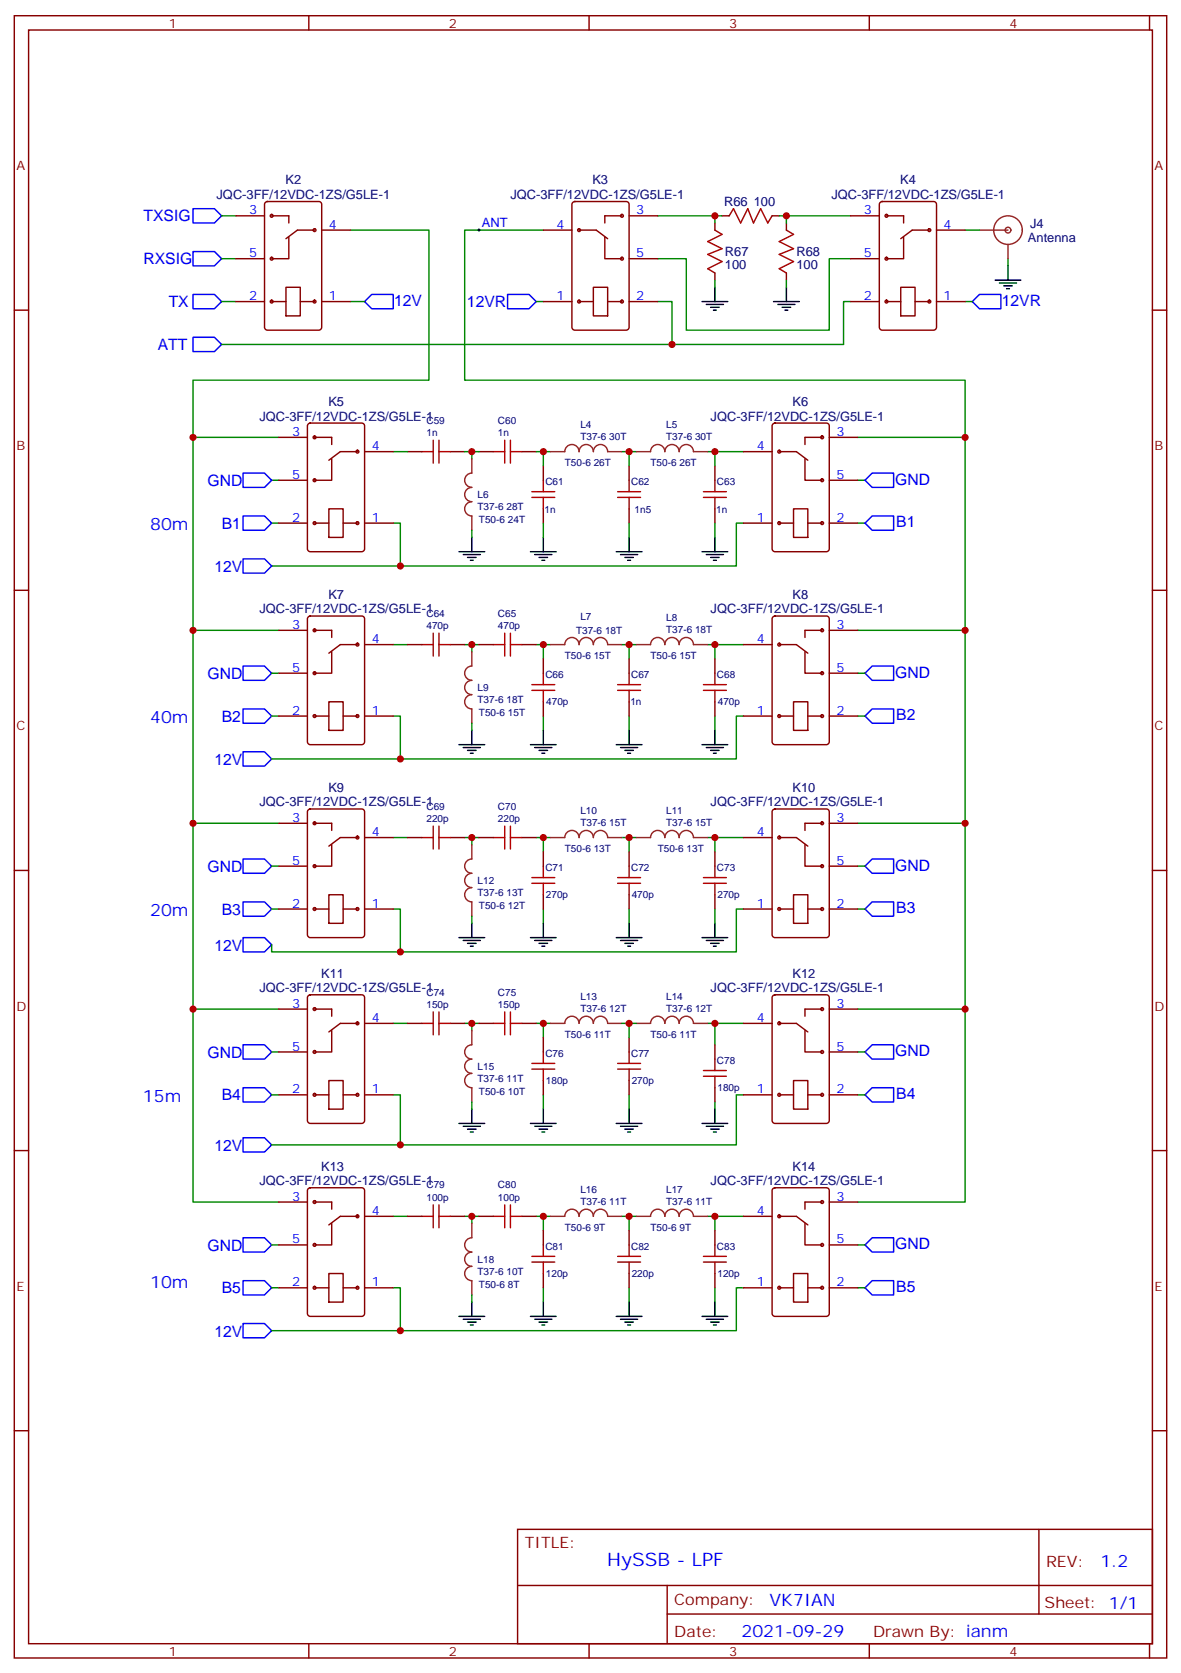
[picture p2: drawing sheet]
<svg xmlns="http://www.w3.org/2000/svg" width="291mm" height="413mm" viewBox="0 0 291 413" stroke-linecap="round" stroke-linejoin="round" font-family="sans-serif">
<g fill="none" stroke="#870000" stroke-width=".35">
<path d="M3.5 3.9h284.4v405.3h-284.4zM7.1 7.4h277.2v398.3h-277.2zM76.2 3.9v3.5M145.3 3.9v3.5M214.5 3.9v3.5M283.6 3.9v3.5M58.2 53.3h7.1M65.5 49.9l.5-.2h12.7a.71 .71 0 0 1 .7 .7v30.4a.76 .76 0 0 1-.7 .7h-12.7a.76 .76 0 0 1-.7-.7v-30.4zM67 53.3h4.3v1.7M71.3 58.6v5.3h-4.3M77.6 56.8h-4.2l-2.8 2.1M79.4 56.8h7"/>
<path d="M134.1 56.8h7M141.3 49.9l.5-.2h12.7a.71 .71 0 0 1 .7 .7v30.4a.76 .76 0 0 1-.7 .7h-12.7a.76 .76 0 0 1-.7-.7v-30.4zM142.9 56.8h4.2l2.8 2.1M149.2 58.6v5.3h4.3M153.5 53.3h-4.3v1.7M155.2 53.3h7.1M176.4 55v1.8M178.2 53.3h1.7M190.5 53.3h1.8M194 55v1.8M209.9 53.3h7.1M217.2 49.9l.5-.2h12.7a.71 .71 0 0 1 .7 .7v30.4a.76 .76 0 0 1-.7 .7h-12.7a.76 .76 0 0 1-.7-.7v-30.4z"/>
<path d="M218.7 53.3h4.3v1.7M223 58.6v5.3h-4.3M229.3 56.8h-4.2l-2.9 2.1M231.1 56.8h7M3.5 76.6h3.6M58.2 74.4h7.1M58.2 63.9h7.1M67 74.4h3.6M70.6 70.9h3.5v7.1h-3.5zM74.1 74.4h3.5M79.4 74.4h7M134.1 74.4h7"/>
<path d="M142.9 74.4h3.5M146.4 70.9h3.5v7.1h-3.5zM149.9 74.4h3.6M155.2 74.4h7.1M155.2 63.9h7.1M176.4 67.4v1.7M194 67.4v1.7M209.9 74.4h7.1M209.9 63.9h7.1M218.7 74.4h3.5M222.2 70.9h3.6v7.1h-3.6zM225.8 74.4h3.5"/>
<path d="M231.1 74.4h7M284.3 76.6h3.6M68.8 107.9h7M68.8 118.5h7M76.1 104.6l.5-.2h12.7a.71 .71 0 0 1 .7 .7v30.4a.76 .76 0 0 1-.7 .7h-12.7a.76 .76 0 0 1-.8-.7v-30.4zM77.6 107.9h4.2v1.8M81.8 113.2v5.3h-4.2M88.2 111.5h-4.2l-2.9 2.1M90 111.5h7M100.5 111.5h3.6M111.1 111.5h3.6M118.2 111.5h3.5"/>
<path d="M128.8 111.5h3.5M134.1 115v3.5M155.2 115v3.5M176.4 115v3.5M183.4 111.5h7.1M190.7 104.6l.5-.2h12.7a.71 .71 0 0 1 .7 .7v30.4a.76 .76 0 0 1-.7 .7h-12.7a.76 .76 0 0 1-.7-.7v-30.4zM192.3 111.5h4.2l2.8 2.1M198.6 113.2v5.3h4.2M202.8 107.9h-4.2v1.8M204.6 107.9h7.1M204.6 118.5h7.1M68.8 129.1h7"/>
<path d="M77.6 129.1h3.5M81.1 125.6h3.6v7h-3.6zM84.7 129.1h3.5M90 129.1h7M134.1 125.6v3.5M155.2 125.6v3.5M176.4 125.6v3.5M183.4 129.1h7.1M192.3 129.1h3.5M195.8 125.6h3.5v7h-3.5zM199.3 129.1h3.5M204.6 129.1h7.1"/>
<path d="M3.5 145.7h3.6M68.8 155.6h7M76.1 152.3l.5-.3h12.7a.71 .71 0 0 1 .7 .8v30.3a.76 .76 0 0 1-.7 .7h-12.7a.76 .76 0 0 1-.8-.7v-30.3zM77.6 155.6h4.2v1.7M88.2 159.1h-4.2l-2.9 2.1M90 159.1h7M100.5 159.1h3.6M111.1 159.1h3.6M118.2 159.1h3.5M128.8 159.1h3.5M183.4 159.1h7.1M190.7 152.3l.5-.3h12.7a.71 .71 0 0 1 .7 .8v30.3a.76 .76 0 0 1-.7 .7h-12.7a.76 .76 0 0 1-.7-.7v-30.3z"/>
<path d="M192.3 159.1h4.2l2.8 2.1M202.8 155.6h-4.2v1.7M204.6 155.6h7.1M284.3 145.7h3.6M68.8 176.7h7M68.8 166.2h7M77.6 176.7h3.5M81.1 173.2h3.6v7.1h-3.6zM81.8 160.9v5.3h-4.2M84.7 176.7h3.5M90 176.7h7M134.1 162.6v3.6"/>
<path d="M134.1 173.2v3.5M155.2 162.6v3.6M155.2 173.2v3.5M176.4 162.6v3.6M176.4 173.2v3.5M183.4 176.7h7.1M192.3 176.7h3.5M195.8 173.2h3.5v7.1h-3.5zM198.6 160.9v5.3h4.2M199.3 176.7h3.5M204.6 176.7h7.1M204.6 166.2h7.1"/>
<path d="M76.1 199.9l.5-.2h12.7a.71 .71 0 0 1 .7 .7v30.3a.76 .76 0 0 1-.7 .7h-12.7a.76 .76 0 0 1-.8-.7v-30.3zM190.7 199.9l.5-.2h12.7a.71 .71 0 0 1 .7 .7v30.3a.76 .76 0 0 1-.7 .7h-12.7a.76 .76 0 0 1-.7-.7v-30.3zM3.5 214.8h3.6M68.8 203.2h7M68.8 213.8h7M77.6 203.2h4.2v1.8M81.8 208.5v5.3h-4.2M88.2 206.7h-4.2l-2.9 2.1M90 206.7h7M100.5 206.7h3.6M111.1 206.7h3.6M118.2 206.7h3.5"/>
<path d="M128.8 206.7h3.5M134.1 210.3v3.5M155.2 210.3v3.5M176.4 210.3v3.5M183.4 206.7h7.1M192.3 206.7h4.2l2.8 2.1M198.6 208.5v5.3h4.2M202.8 203.2h-4.2v1.8M204.6 203.2h7.1M204.6 213.8h7.1M284.3 214.8h3.6M68.8 224.4h7"/>
<path d="M77.6 224.4h3.5M81.1 220.8h3.6v7.1h-3.6zM84.7 224.4h3.5M90 224.4h7M134.1 220.8v3.6M155.2 220.8v3.6M176.4 220.8v3.6M183.4 224.4h7.1M192.3 224.4h3.5M195.8 220.8h3.5v7.1h-3.5zM199.3 224.4h3.5M204.6 224.4h7.1"/>
<path d="M68.8 249.1h7M68.8 259.6h7M76.1 245.7l.5-.2h12.7a.71 .71 0 0 1 .7 .7v30.4a.76 .76 0 0 1-.7 .7h-12.7a.76 .76 0 0 1-.8-.7v-30.4zM77.6 249.1h4.2v1.7M81.8 254.4v5.2h-4.2M88.2 252.6h-4.2l-2.9 2.1M90 252.6h7M100.5 252.6h3.6M111.1 252.6h3.6M118.2 252.6h3.5M128.8 252.6h3.5M134.1 256.1v3.5"/>
<path d="M155.2 256.1v3.5M176.4 257.9v3.5M183.4 252.6h7.1M190.7 245.7l.5-.2h12.7a.71 .71 0 0 1 .7 .7v30.4a.76 .76 0 0 1-.7 .7h-12.7a.76 .76 0 0 1-.7-.7v-30.4zM192.3 252.6h4.2l2.8 2.1M198.6 254.4v5.2h4.2M202.8 249.1h-4.2v1.7M204.6 249.1h7.1M204.6 259.6h7.1M68.8 270.2h7M77.6 270.2h3.5M81.1 266.7h3.6v7.1h-3.6z"/>
<path d="M84.7 270.2h3.5M90 270.2h7M134.1 266.7v3.5M155.2 266.7v3.5M176.4 268.5v3.5M183.4 270.2h7.1M192.3 270.2h3.5M195.8 266.7h3.5v7.1h-3.5zM199.3 270.2h3.5M204.6 270.2h7.1M3.5 284h3.6M68.8 296.7h7"/>
<path d="M76.1 293.4l.5-.2h12.7a.71 .71 0 0 1 .7 .7v30.3a.76 .76 0 0 1-.7 .7h-12.7a.76 .76 0 0 1-.8-.7v-30.3zM77.6 296.7h4.2v1.7M190.7 293.4l.5-.2h12.7a.71 .71 0 0 1 .7 .7v30.3a.76 .76 0 0 1-.7 .7h-12.7a.76 .76 0 0 1-.7-.7v-30.3zM202.8 296.7h-4.2v1.7M204.6 296.7h7.1M284.3 284h3.6M68.8 317.9h7M68.8 307.3h7M77.6 317.9h3.5M81.1 314.3h3.6v7.1h-3.6zM81.8 302v5.3h-4.2M84.7 317.9h3.5"/>
<path d="M88.2 300.2h-4.2l-2.9 2.1M90 300.2h7M90 317.9h7M100.5 300.2h3.6M111.1 300.2h3.6M118.2 300.2h3.5M128.8 300.2h3.5M134.1 303.7v3.6M134.1 314.3v3.6M155.2 303.7v3.6M155.2 314.3v3.6M176.4 303.7v3.6"/>
<path d="M176.4 314.3v3.6M183.4 300.2h7.1M183.4 317.9h7.1M192.3 300.2h4.2l2.8 2.1M192.3 317.9h3.5M195.8 314.3h3.5v7.1h-3.5zM198.6 302v5.3h4.2M199.3 317.9h3.5M204.6 317.9h7.1M204.6 307.3h7.1M3.5 353.1h3.6M284.3 353.1h3.6"/>
<path d="M127.7 377.5h156.6v28.2h-156.6zM256.3 377.5v20.9M127.7 391.3h156.5M164.6 398.4h119.6M164.6 391.3v14.1M76.2 405.7v3.5M145.3 405.7v3.5M214.5 405.7v3.5M283.6 405.7v3.5"/>
<circle cx="67" cy="53.3" r=".35"/>
<circle cx="77.6" cy="56.8" r=".35"/>
<circle cx="142.9" cy="56.8" r=".35"/>
<circle cx="153.5" cy="53.3" r=".35"/>
<circle cx="218.7" cy="53.3" r=".35"/>
<circle cx="229.3" cy="56.8" r=".35"/>
<circle cx="67" cy="63.9" r=".35"/>
<circle cx="67" cy="74.4" r=".35"/>
<circle cx="77.6" cy="74.4" r=".35"/>
<circle cx="142.9" cy="74.4" r=".35"/>
<circle cx="153.5" cy="74.4" r=".35"/>
<circle cx="153.5" cy="63.9" r=".35"/>
<circle cx="218.7" cy="63.9" r=".35"/>
<circle cx="218.7" cy="74.4" r=".35"/>
<circle cx="229.3" cy="74.4" r=".35"/>
<circle cx="77.6" cy="118.5" r=".35"/>
<circle cx="77.6" cy="107.9" r=".35"/>
<circle cx="88.2" cy="111.5" r=".35"/>
<circle cx="192.3" cy="111.5" r=".35"/>
<circle cx="202.8" cy="107.9" r=".35"/>
<circle cx="202.8" cy="118.5" r=".35"/>
<circle cx="77.6" cy="129.1" r=".35"/>
<circle cx="88.2" cy="129.1" r=".35"/>
<circle cx="192.3" cy="129.1" r=".35"/>
<circle cx="202.8" cy="129.1" r=".35"/>
<circle cx="77.6" cy="155.6" r=".35"/>
<circle cx="88.2" cy="159.1" r=".35"/>
<circle cx="192.3" cy="159.1" r=".35"/>
<circle cx="202.8" cy="155.6" r=".35"/>
<circle cx="77.6" cy="166.2" r=".35"/>
<circle cx="77.6" cy="176.7" r=".35"/>
<circle cx="88.2" cy="176.7" r=".35"/>
<circle cx="192.3" cy="176.7" r=".35"/>
<circle cx="202.8" cy="176.7" r=".35"/>
<circle cx="202.8" cy="166.2" r=".35"/>
<circle cx="77.6" cy="213.8" r=".35"/>
<circle cx="77.6" cy="203.2" r=".35"/>
<circle cx="88.2" cy="206.7" r=".35"/>
<circle cx="192.3" cy="206.7" r=".35"/>
<circle cx="202.8" cy="213.8" r=".35"/>
<circle cx="202.8" cy="203.2" r=".35"/>
<circle cx="77.6" cy="224.4" r=".35"/>
<circle cx="88.2" cy="224.4" r=".35"/>
<circle cx="192.3" cy="224.4" r=".35"/>
<circle cx="202.8" cy="224.4" r=".35"/>
<circle cx="77.6" cy="249.1" r=".35"/>
<circle cx="77.6" cy="259.6" r=".35"/>
<circle cx="88.2" cy="252.6" r=".35"/>
<circle cx="192.3" cy="252.6" r=".35"/>
<circle cx="202.8" cy="259.6" r=".35"/>
<circle cx="202.8" cy="249.1" r=".35"/>
<circle cx="77.6" cy="270.2" r=".35"/>
<circle cx="88.2" cy="270.2" r=".35"/>
<circle cx="192.3" cy="270.2" r=".35"/>
<circle cx="202.8" cy="270.2" r=".35"/>
<circle cx="77.6" cy="296.7" r=".35"/>
<circle cx="202.8" cy="296.7" r=".35"/>
<circle cx="77.6" cy="317.9" r=".35"/>
<circle cx="77.6" cy="307.3" r=".35"/>
<circle cx="88.2" cy="300.2" r=".35"/>
<circle cx="88.2" cy="317.9" r=".35"/>
<circle cx="192.3" cy="317.9" r=".35"/>
<circle cx="192.3" cy="300.2" r=".35"/>
<circle cx="202.8" cy="307.3" r=".35"/>
<circle cx="202.8" cy="317.9" r=".35"/>
</g>
<g fill="none" stroke="#008700" stroke-width=".35">
<path d="M54.7 53.3h3.5M86.4 56.8h19.4v37h-58.2v202.9h21.2M134.1 56.8h-19.4v37h123.4v14.1M162.3 53.3h15.9M176.4 53.3v1.7M192.3 53.3h17.6M194 53.3v1.7M238.1 56.8h3.6M54.7 63.9h3.5M54.7 74.4h3.5M86.4 74.4h3.6M132.3 74.4h1.8"/>
<path d="M162.3 74.4h3.5v10.6M162.3 63.9h7v17.6h35.3v-17.6h5.3M176.4 69.1v1.8M194 69.1v1.8M209.9 74.4h-1.8v10.6h-153.4M238.1 74.4h1.8M248.7 63.9v1.7M47.6 107.9h21.2M67 118.5h1.8M97 111.5h3.5M114.7 111.5h1.7v1.7M116.4 111.5h1.8"/>
<path d="M132.3 111.5h1.8M135.8 111.5h-1.7v3.5M153.5 111.5h1.7M157 111.5h-1.8v3.5M174.6 111.5h1.8v3.5M176.4 111.5h7M211.7 118.5h1.7M211.7 107.9h26.4M238.1 107.9v47.7h-26.4M67 129.1h1.8M97 129.1h1.8v10.6h-31.8M116.4 130.9v1.7"/>
<path d="M134.1 129.1v3.5M155.2 129.1v3.5M176.4 129.1v3.5M183.4 129.1h-1.7v10.6h-82.9M211.7 129.1h1.7M47.6 155.6h21.2M97 159.1h3.5M114.7 159.1h1.7v1.8M116.4 159.1h1.8M132.3 159.1h1.8M135.8 159.1h-1.7v3.5M153.5 159.1h1.7"/>
<path d="M157 159.1h-1.8v3.5M174.6 159.1h1.8v3.5M176.4 159.1h7M238.1 155.6v141.1h-26.4M67 166.2h1.8M67 176.7h1.8M97 176.7h1.8v10.6h-31.8M116.4 178.5v1.8M134.1 176.7v3.6M155.2 176.7v3.6M176.4 176.7v3.6M183.4 176.7h-1.7v10.6h-82.9"/>
<path d="M211.7 166.2h1.7M211.7 176.7h1.7M47.6 203.2h21.2M67 213.8h1.8M97 206.7h3.5M114.7 206.7h1.7v1.8M116.4 206.7h1.8M132.3 206.7h1.8M135.8 206.7h-1.7v3.6M153.5 206.7h1.7M157 206.7h-1.8v3.6M174.6 206.7h1.8v3.6"/>
<path d="M176.4 206.7h7M211.7 203.2h26.4M211.7 213.8h1.7M67 224.4h1.8M97 224.4h1.8v10.5h-31.8v-1.7M116.4 226.1v1.8M134.1 224.4v3.5M155.2 224.4v3.5M176.4 224.4v3.5M183.4 224.4h-1.7v10.5h-82.9M211.7 224.4h1.7M47.6 249.1h21.2"/>
<path d="M67 259.6h1.8M97 252.6h3.5M114.7 252.6h1.7v1.8M116.4 252.6h1.8M132.3 252.6h1.8M135.8 252.6h-1.7v3.5M153.5 252.6h3.5M155.2 252.6v3.5M174.6 252.6h1.8v5.3M176.4 252.6h7M211.7 249.1h26.4M211.7 259.6h1.7"/>
<path d="M67 270.2h1.8M97 270.2h1.8v12.4h-31.8M116.4 272v1.8M134.1 270.2v3.6M155.2 270.2v3.6M176.4 272v1.8M183.4 270.2h-1.7v12.4h-82.9M211.7 270.2h1.7M67 307.3h1.8M67 317.9h1.8M97 317.9h1.8v10.5h-31.8M97 300.2h3.5"/>
<path d="M114.7 300.2h1.7v1.8M116.4 300.2h1.8M116.4 319.6v1.8M132.3 300.2h1.8M134.1 317.9v3.5M135.8 300.2h-1.7v3.5M153.5 300.2h1.7M155.2 317.9v3.5M157 300.2h-1.8v3.5M174.6 300.2h1.8v3.5M176.4 317.9v3.5M176.4 300.2h7"/>
<path d="M183.4 317.9h-1.7v10.5h-82.9M211.7 307.3h1.7M211.7 317.9h1.7"/>
</g>
<g fill="none" stroke="#00f" stroke-width=".35">
<path d="M47.6 51.5h5.3l1.8 1.8-1.8 1.7h-5.3zM47.6 62.1h5.3l1.8 1.8-1.8 1.7h-5.3zM47.6 72.7h5.3l1.8 1.7-1.8 1.8h-5.3zM90 74.4l1.7-1.7h5.3v3.5h-5.3zM125.2 72.7h5.3l1.8 1.7-1.8 1.8h-5.3zM239.9 74.4l1.8-1.7h5.2v3.5h-5.2zM47.6 83.3h5.3l1.8 1.7-1.8 1.8h-5.3zM60 116.8h5.3l1.7 1.7-1.7 1.8h-5.3zM213.4 118.5l1.8-1.7h5.3v3.5h-5.3zM60 127.4h5.3l1.7 1.7-1.7 1.8h-5.3zM60 137.9h5.3l1.7 1.8-1.7 1.8h-5.3zM213.4 129.1l1.8-1.7h5.3v3.5h-5.3z"/>
<path d="M60 175h5.3l1.7 1.7-1.7 1.8h-5.3zM60 164.4h5.3l1.7 1.8-1.7 1.7h-5.3zM213.4 166.2l1.8-1.8h5.3v3.5h-5.3zM213.4 176.7l1.8-1.7h5.3v3.5h-5.3zM60 185.6h5.3l1.7 1.7-1.7 1.8h-5.3zM60 212h5.3l1.7 1.8-1.7 1.7h-5.3zM213.4 213.8l1.8-1.8h5.3v3.5h-5.3zM60 231.4h5.3l1.7 1.8-1.7 1.7h-5.3zM60 222.6h5.3l1.7 1.8-1.7 1.7h-5.3zM213.4 224.4l1.8-1.8h5.3v3.5h-5.3zM60 257.9h5.3l1.7 1.7-1.7 1.8h-5.3zM213.4 259.6l1.8-1.7h5.3v3.5h-5.3z"/>
<path d="M60 268.5h5.3l1.7 1.7-1.7 1.8h-5.3zM213.4 270.2l1.8-1.7h5.3v3.5h-5.3zM60 280.8h5.3l1.7 1.8-1.7 1.7h-5.3zM60 316.1h5.3l1.7 1.8-1.7 1.7h-5.3zM60 305.5h5.3l1.7 1.8-1.7 1.7h-5.3zM213.4 307.3l1.8-1.8h5.3v3.5h-5.3zM213.4 317.9l1.8-1.8h5.3v3.5h-5.3zM60 326.7h5.3l1.7 1.7-1.7 1.8h-5.3z"/>
</g>
<g fill="none" stroke="#a10000" stroke-width=".35">
<path d="M176.4 56.8l1.8 1.1-3.6 1.7 3.6 1.8-3.6 1.4 3.6 1.8-3.6 1.7 1.8 1.1M179.9 53.3l1.1-1.8 1.7 3.5 1.8-3.5 1.4 3.5 1.8-3.5 1.7 3.5 1.1-1.7M194 56.8l1.8 1.1-3.5 1.7 3.5 1.8-3.5 1.4 3.5 1.8-3.5 1.7 1.7 1.1M104.1 111.5h2.8M106.9 108.7v5.6M108.3 111.5h2.8M108.3 108.7v5.6M121.7 111.5h2.8M124.5 108.7v5.6M125.9 108.7v5.6M125.9 111.5h2.9M134.1 118.5v2.9"/>
<path d="M155.2 118.5v2.9M176.4 118.5v2.9M131.2 122.8h5.7M131.2 121.4h5.7M134.1 122.8v2.8M152.4 122.8h5.6M152.4 121.4h5.6M155.2 122.8v2.8M173.6 122.8h5.6M173.6 121.4h5.6M176.4 122.8v2.8M104.1 159.1h2.8"/>
<path d="M106.9 156.3v5.6M108.3 156.3v5.6M108.3 159.1h2.8M121.7 159.1h2.8M124.5 156.3v5.6M125.9 156.3v5.6M125.9 159.1h2.9M131.2 170.4h5.7M131.2 169h5.7M134.1 166.2v2.8M134.1 170.4v2.8M152.4 170.4h5.6"/>
<path d="M152.4 169h5.6M155.2 166.2v2.8M155.2 170.4v2.8M173.6 170.4h5.6M173.6 169h5.6M176.4 166.2v2.8M176.4 170.4v2.8M104.1 206.7h2.8M106.9 203.9v5.6M108.3 203.9v5.6M108.3 206.7h2.8M121.7 206.7h2.8"/>
<path d="M124.5 203.9v5.6M125.9 203.9v5.6M125.9 206.7h2.9M131.2 218h5.7M131.2 216.6h5.7M134.1 213.8v2.8M134.1 218v2.8M152.4 218h5.6M152.4 216.6h5.6M155.2 213.8v2.8M155.2 218v2.8M173.6 218h5.6"/>
<path d="M173.6 216.6h5.6M176.4 213.8v2.8M176.4 218v2.8M104.1 252.6h2.8M106.9 249.8v5.6M108.3 249.8v5.6M108.3 252.6h2.8M121.7 252.6h2.8M124.5 249.8v5.6M125.9 249.8v5.6M125.9 252.6h2.9M134.1 259.6v2.9"/>
<path d="M155.2 259.6v2.9M131.2 263.9h5.7M131.2 262.5h5.7M134.1 263.9v2.8M152.4 263.9h5.6M152.4 262.5h5.6M155.2 263.9v2.8M173.6 265.6h5.6M173.6 264.2h5.6M176.4 261.4v2.8M176.4 265.6v2.9M106.9 297.4v5.6"/>
<path d="M108.3 297.4v5.6M124.5 297.4v5.6M125.9 297.4v5.6M104.1 300.2h2.8M108.3 300.2h2.8M121.7 300.2h2.8M125.9 300.2h2.9M131.2 311.5h5.7M131.2 310.1h5.7M134.1 307.3v2.8M134.1 311.5v2.8M152.4 311.5h5.6"/>
<path d="M152.4 310.1h5.6M155.2 307.3v2.8M155.2 311.5v2.8M173.6 311.5h5.6M173.6 310.1h5.6M176.4 307.3v2.8M176.4 311.5v2.8"/>
</g>
<g fill="none" stroke="#000" stroke-width=".35">
<path d="M173.2 74.4h6.4M174.3 75.1h4.2M175.3 75.8h2.1M176 76.6h.7M176.4 70.9v3.5M190.9 74.4h6.3M191.9 75.1h4.2M193 75.8h2.1M193.7 76.6h.7M194 70.9v3.5M245.5 69.1h6.4M246.6 69.8h4.2"/>
<path d="M247.6 70.6h2.2M248.4 71.3h.7M248.7 65.6v3.5M113.2 136.2h6.4M114.3 136.9h4.2M115.4 137.6h2.1M116.1 138.3h.7M116.4 132.6v3.6M130.9 136.2h6.3M131.9 136.9h4.3M133 137.6h2.1M133.7 138.3h.7"/>
<path d="M134.1 132.6v3.6M152 136.2h6.4M153.1 136.9h4.2M154.2 137.6h2.1M154.9 138.3h.7M155.2 132.6v3.6M173.2 136.2h6.4M174.3 136.9h4.2M175.3 137.6h2.1M176 138.3h.7M176.4 132.6v3.6M113.2 183.8h6.4"/>
<path d="M114.3 184.5h4.2M115.4 185.2h2.1M116.1 185.9h.7M116.4 180.3v3.5M130.9 183.8h6.3M131.9 184.5h4.3M133 185.2h2.1M133.7 185.9h.7M134.1 180.3v3.5M152 183.8h6.4M153.1 184.5h4.2M154.2 185.2h2.1"/>
<path d="M154.9 185.9h.7M155.2 180.3v3.5M173.2 183.8h6.4M174.3 184.5h4.2M175.3 185.2h2.1M176 185.9h.7M176.4 180.3v3.5M113.2 231.4h6.4M114.3 232.1h4.2M115.4 232.8h2.1M116.1 233.5h.7M116.4 227.9v3.5"/>
<path d="M130.9 231.4h6.3M131.9 232.1h4.3M133 232.8h2.1M133.7 233.5h.7M134.1 227.9v3.5M152 231.4h6.4M153.1 232.1h4.2M154.2 232.8h2.1M154.9 233.5h.7M155.2 227.9v3.5M173.2 231.4h6.4M174.3 232.1h4.2"/>
<path d="M175.3 232.8h2.1M176 233.5h.7M176.4 227.9v3.5M113.2 277.3h6.4M114.3 278h4.2M115.4 278.7h2.1M116.1 279.4h.7M116.4 273.8v3.5M130.9 277.3h6.3M131.9 278h4.3M133 278.7h2.1M133.7 279.4h.7"/>
<path d="M134.1 273.8v3.5M152 277.3h6.4M153.1 278h4.2M154.2 278.7h2.1M154.9 279.4h.7M155.2 273.8v3.5M173.2 277.3h6.4M174.3 278h4.2M175.3 278.7h2.1M176 279.4h.7M176.4 273.8v3.5M113.2 324.9h6.4"/>
<path d="M114.3 325.6h4.2M115.4 326.3h2.1M116.1 327h.7M116.4 321.4v3.5M130.9 324.9h6.3M131.9 325.6h4.3M133 326.3h2.1M133.7 327h.7M134.1 321.4v3.5M152 324.9h6.4M153.1 325.6h4.2M154.2 326.3h2.1"/>
<path d="M154.9 327h.7M155.2 321.4v3.5M173.2 324.9h6.4M174.3 325.6h4.2M175.3 326.3h2.1M176 327h.7M176.4 321.4v3.5"/>
</g>
<g fill="none" stroke="#8c2424" stroke-width=".35">
<path d="M241.7 56.8h7M248.7 60.3v3.6M116.4 113.2v3.6a1.76 1.76 0 0 0-1.7 1.7 1.76 1.76 0 0 0 1.7 1.8 1.76 1.76 0 0 0-1.7 1.8 1.76 1.76 0 0 0 1.7 1.7 1.76 1.76 0 0 0-1.7 1.8 1.76 1.76 0 0 0 1.7 1.8v3.5M135.8 111.5h3.5a1.76 1.76 0 0 1 1.8-1.8 1.76 1.76 0 0 1 1.8 1.8 1.76 1.76 0 0 1 1.7-1.8 1.76 1.76 0 0 1 1.8 1.8 1.76 1.76 0 0 1 1.8-1.8 1.76 1.76 0 0 1 1.7 1.8h3.6M157 111.5h3.5a1.76 1.76 0 0 1 1.8-1.8 1.76 1.76 0 0 1 1.7 1.8 1.76 1.76 0 0 1 1.8-1.8 1.76 1.76 0 0 1 1.8 1.8 1.76 1.76 0 0 1 1.7-1.8 1.76 1.76 0 0 1 1.8 1.8h3.5M135.8 159.1h3.5a1.76 1.76 0 0 1 1.8-1.8 1.76 1.76 0 0 1 1.8 1.8 1.76 1.76 0 0 1 1.7-1.8 1.76 1.76 0 0 1 1.8 1.8 1.76 1.76 0 0 1 1.8-1.8 1.76 1.76 0 0 1 1.7 1.8h3.6M157 159.1h3.5a1.76 1.76 0 0 1 1.8-1.8 1.76 1.76 0 0 1 1.7 1.8 1.76 1.76 0 0 1 1.8-1.8 1.76 1.76 0 0 1 1.8 1.8 1.76 1.76 0 0 1 1.7-1.8 1.76 1.76 0 0 1 1.8 1.8h3.5M116.4 160.9v3.5a1.76 1.76 0 0 0-1.7 1.8 1.76 1.76 0 0 0 1.7 1.7 1.76 1.76 0 0 0-1.7 1.8 1.76 1.76 0 0 0 1.7 1.7 1.76 1.76 0 0 0-1.7 1.8 1.76 1.76 0 0 0 1.7 1.8v3.5M116.4 208.5v3.5a1.76 1.76 0 0 0-1.7 1.8 1.76 1.76 0 0 0 1.7 1.7 1.76 1.76 0 0 0-1.7 1.8 1.76 1.76 0 0 0 1.7 1.8 1.76 1.76 0 0 0-1.7 1.7 1.76 1.76 0 0 0 1.7 1.8v3.5M135.8 206.7h3.5a1.76 1.76 0 0 1 1.8-1.7 1.76 1.76 0 0 1 1.8 1.7 1.76 1.76 0 0 1 1.7-1.7 1.76 1.76 0 0 1 1.8 1.7 1.76 1.76 0 0 1 1.8-1.7 1.76 1.76 0 0 1 1.7 1.7h3.6M157 206.7h3.5a1.76 1.76 0 0 1 1.8-1.7 1.76 1.76 0 0 1 1.7 1.7 1.76 1.76 0 0 1 1.8-1.7 1.76 1.76 0 0 1 1.8 1.7 1.76 1.76 0 0 1 1.7-1.7 1.76 1.76 0 0 1 1.8 1.7h3.5M116.4 254.4v3.5a1.76 1.76 0 0 0-1.7 1.7 1.76 1.76 0 0 0 1.7 1.8 1.76 1.76 0 0 0-1.7 1.8 1.76 1.76 0 0 0 1.7 1.7 1.76 1.76 0 0 0-1.7 1.8 1.76 1.76 0 0 0 1.7 1.8v3.5"/>
<path d="M135.8 252.6h3.5a1.76 1.76 0 0 1 1.8-1.8 1.76 1.76 0 0 1 1.8 1.8 1.76 1.76 0 0 1 1.7-1.8 1.76 1.76 0 0 1 1.8 1.8 1.76 1.76 0 0 1 1.8-1.8 1.76 1.76 0 0 1 1.7 1.8h3.6M157 252.6h3.5a1.76 1.76 0 0 1 1.8-1.8 1.76 1.76 0 0 1 1.7 1.8 1.76 1.76 0 0 1 1.8-1.8 1.76 1.76 0 0 1 1.8 1.8 1.76 1.76 0 0 1 1.7-1.8 1.76 1.76 0 0 1 1.8 1.8h3.5M116.4 302v3.5a1.76 1.76 0 0 0-1.7 1.8 1.76 1.76 0 0 0 1.7 1.7 1.76 1.76 0 0 0-1.7 1.8 1.76 1.76 0 0 0 1.7 1.8 1.76 1.76 0 0 0-1.7 1.7 1.76 1.76 0 0 0 1.7 1.8v3.5M135.8 300.2h3.5a1.76 1.76 0 0 1 1.8-1.7 1.76 1.76 0 0 1 1.8 1.7 1.76 1.76 0 0 1 1.7-1.7 1.76 1.76 0 0 1 1.8 1.7 1.76 1.76 0 0 1 1.8-1.7 1.76 1.76 0 0 1 1.7 1.7h3.6M157 300.2h3.5a1.76 1.76 0 0 1 1.8-1.7 1.76 1.76 0 0 1 1.7 1.7 1.76 1.76 0 0 1 1.8-1.7 1.76 1.76 0 0 1 1.8 1.7 1.76 1.76 0 0 1 1.7-1.7 1.76 1.76 0 0 1 1.8 1.7h3.5"/>
<circle cx="248.7" cy="56.8" r="3.5"/>
<circle cx="248.7" cy="56.8" r=".71"/>
</g>
<path d="M117.8 56.8h.7M118.2 56.4v.7" fill="none" stroke="#000" stroke-width=".25"/>
<g fill="#c00">
<circle cx="47.6" cy="155.6" r=".88"/>
<circle cx="47.6" cy="203.2" r=".88"/>
<circle cx="47.6" cy="249.1" r=".88"/>
<circle cx="238.1" cy="249.1" r=".88"/>
<circle cx="238.1" cy="203.2" r=".88"/>
<circle cx="238.1" cy="155.6" r=".88"/>
<circle cx="176.4" cy="111.5" r=".88"/>
<circle cx="155.2" cy="111.5" r=".88"/>
<circle cx="116.4" cy="111.5" r=".88"/>
<circle cx="134.1" cy="111.5" r=".88"/>
<circle cx="134.1" cy="159.1" r=".88"/>
<circle cx="116.4" cy="159.1" r=".88"/>
<circle cx="155.2" cy="159.1" r=".88"/>
<circle cx="176.4" cy="159.1" r=".88"/>
<circle cx="134.1" cy="206.7" r=".88"/>
<circle cx="116.4" cy="206.7" r=".88"/>
<circle cx="155.2" cy="206.7" r=".88"/>
<circle cx="176.4" cy="206.7" r=".88"/>
<circle cx="134.1" cy="252.6" r=".88"/>
<circle cx="116.4" cy="252.6" r=".88"/>
<circle cx="176.4" cy="252.6" r=".88"/>
<circle cx="134.1" cy="300.2" r=".88"/>
<circle cx="116.4" cy="300.2" r=".88"/>
<circle cx="155.2" cy="300.2" r=".88"/>
<circle cx="176.4" cy="300.2" r=".88"/>
<circle cx="98.8" cy="139.7" r=".88"/>
<circle cx="98.8" cy="187.3" r=".88"/>
<circle cx="98.8" cy="234.9" r=".88"/>
<circle cx="98.8" cy="328.4" r=".88"/>
<circle cx="98.8" cy="282.6" r=".88"/>
<circle cx="238.1" cy="107.9" r=".88"/>
<circle cx="155.2" cy="252.6" r=".88"/>
<circle cx="47.6" cy="107.9" r=".88"/>
<circle cx="165.8" cy="85" r=".88"/>
<circle cx="176.4" cy="53.3" r=".88"/>
<circle cx="194" cy="53.3" r=".88"/>
</g>
<text font-size="4.6" fill="#00f" x="149.8" y="386.5">HySSB - LPF</text>
<g font-size="4.2" fill="#00f">
<text x="37" y="130.9">80m</text>
<text x="37" y="178.5">40m</text>
<text x="37" y="226.1">20m</text>
<text x="35.3" y="272">15m</text>
<text x="37" y="317.9">10m</text>
<text x="271.5" y="386.7">1.2</text>
<text x="189.9" y="396.3">VK7IAN</text>
<text x="183" y="404.1">2021-09-29</text>
</g>
<g font-size="3.9" fill="#00f">
<text x="35.4" y="54.5">TXSIG</text>
<text x="35.4" y="65.1">RXSIG</text>
<text x="41.6" y="75.7">TX</text>
<text x="97.2" y="75.5">12V</text>
<text x="115.2" y="75.7">12VR</text>
<text x="247.2" y="75.5">12VR</text>
<text x="38.9" y="86.3">ATT</text>
<text x="51.2" y="119.9">GND</text>
<text x="220.9" y="119.6">GND</text>
<text x="54.7" y="130.5">B1</text>
<text x="221.1" y="130.2">B1</text>
<text x="52.9" y="141.1">12V</text>
<text x="51.2" y="167.5">GND</text>
<text x="220.9" y="167.2">GND</text>
<text x="54.7" y="178.1">B2</text>
<text x="221.1" y="177.8">B2</text>
<text x="52.9" y="188.8">12V</text>
<text x="51.2" y="215.2">GND</text>
<text x="220.9" y="214.9">GND</text>
<text x="54.7" y="225.7">B3</text>
<text x="221.1" y="225.4">B3</text>
<text x="52.9" y="234.6">12V</text>
<text x="51.2" y="261">GND</text>
<text x="220.9" y="260.7">GND</text>
<text x="54.7" y="271.6">B4</text>
<text x="221.1" y="271.3">B4</text>
<text x="52.9" y="284">12V</text>
<text x="51.2" y="308.7">GND</text>
<text x="220.9" y="308.4">GND</text>
<text x="54.7" y="319.2">B5</text>
<text x="221.1" y="318.9">B5</text>
<text x="52.9" y="329.9">12V</text>
</g>
<g font-size="3.9" fill="#800">
<text x="129.5" y="382.1">TITLE:</text>
<text x="258.1" y="386.7">REV:</text>
<text x="166.4" y="396.3">Company:</text>
<text x="257.7" y="396.9">Sheet: 1/1</text>
<text x="166.4" y="403.9">Date:</text>
<text x="215.4" y="404">Drawn By: ianm</text>
</g>
<g font-size="3.2" fill="#800">
<text x="41.6" y="6.9">1</text>
<text x="110.8" y="6.9">2</text>
<text x="179.9" y="6.9">3</text>
<text x="249.1" y="6.9">4</text>
<text x="4.1" y="42">A</text>
<text x="284.9" y="42">A</text>
<text x="4.1" y="111.1">B</text>
<text x="284.9" y="111.1">B</text>
<text x="4.1" y="180.3">C</text>
<text x="284.9" y="180.3">C</text>
<text x="4.1" y="249.4">D</text>
<text x="284.9" y="249.4">D</text>
<text x="4.1" y="318.6">E</text>
<text x="284.9" y="318.6">E</text>
<text x="41.6" y="408.7">1</text>
<text x="110.8" y="408.7">2</text>
<text x="179.9" y="408.7">3</text>
<text x="249.1" y="408.7">4</text>
</g>
<g font-size="3.2" fill="#000080">
<text x="70.4" y="45.5">K2</text>
<text x="146.2" y="45.5">K3</text>
<text x="222.1" y="45.5">K4</text>
<text x="53.4" y="49.1">JQC-3FF/12VDC-1ZS/G5LE-1</text>
<text x="125.9" y="49.1">JQC-3FF/12VDC-1ZS/G5LE-1</text>
<text x="178.7" y="50.9">R66</text>
<text x="186" y="50.9">100</text>
<text x="205.1" y="49.1">JQC-3FF/12VDC-1ZS/G5LE-1</text>
<text x="253.6" y="59.7">Antenna</text>
<text x="254.2" y="56.2">J4</text>
<text x="178.9" y="63.2">R67</text>
<text x="196.5" y="63.2">R68</text>
<text x="178.9" y="66.4">100</text>
<text x="196.5" y="66.4">100</text>
<text x="81" y="100.2">K5</text>
<text x="195.5" y="100.2">K6</text>
<text x="64" y="103.8">JQC-3FF/12VDC-1ZS/G5LE-1</text>
<text x="175.3" y="103.8">JQC-3FF/12VDC-1ZS/G5LE-1</text>
<text x="81" y="147.8">K7</text>
<text x="195.5" y="147.8">K8</text>
<text x="64" y="151.4">JQC-3FF/12VDC-1ZS/G5LE-1</text>
<text x="175.3" y="151.4">JQC-3FF/12VDC-1ZS/G5LE-1</text>
<text x="81" y="195.4">K9</text>
<text x="195.5" y="195.4">K10</text>
<text x="64" y="199">JQC-3FF/12VDC-1ZS/G5LE-1</text>
<text x="175.3" y="199">JQC-3FF/12VDC-1ZS/G5LE-1</text>
<text x="64" y="244.9">JQC-3FF/12VDC-1ZS/G5LE-1</text>
<text x="79.3" y="241.3">K11</text>
<text x="175.3" y="244.9">JQC-3FF/12VDC-1ZS/G5LE-1</text>
<text x="195.5" y="241.3">K12</text>
<text x="64" y="292.5">JQC-3FF/12VDC-1ZS/G5LE-1</text>
<text x="79.3" y="288.9">K13</text>
<text x="175.3" y="292.5">JQC-3FF/12VDC-1ZS/G5LE-1</text>
<text x="195.5" y="288.9">K14</text>
</g>
<g font-size="3.2" fill="#00f">
<text x="61.5" y="52.9">3</text>
<text x="157" y="52.9">3</text>
<text x="213.2" y="52.9">3</text>
<text x="81.1" y="56.4">4</text>
<text x="118.9" y="55.9">ANT</text>
<text x="137.3" y="56.4">4</text>
<text x="232.8" y="56.4">4</text>
<text x="61.5" y="63.5">5</text>
<text x="157" y="63.5">5</text>
<text x="213.2" y="63.5">5</text>
<text x="61.5" y="74.1">2</text>
<text x="81.1" y="74.1">1</text>
<text x="137.3" y="74.1">1</text>
<text x="157" y="74.1">2</text>
<text x="213.2" y="74.1">2</text>
<text x="232.8" y="74.1">1</text>
<text x="72.1" y="107.6">3</text>
<text x="206.4" y="107.6">3</text>
<text x="91.7" y="111.1">4</text>
<text x="186.7" y="111.1">4</text>
<text x="72.1" y="118.2">5</text>
<text x="206.4" y="118.2">5</text>
<text x="72.1" y="128.8">2</text>
<text x="91.7" y="128.8">1</text>
<text x="186.7" y="128.8">1</text>
<text x="206.4" y="128.8">2</text>
<text x="72.1" y="155.2">3</text>
<text x="206.4" y="155.2">3</text>
<text x="91.7" y="158.7">4</text>
<text x="186.7" y="158.7">4</text>
<text x="72.1" y="165.8">5</text>
<text x="206.4" y="165.8">5</text>
<text x="72.1" y="176.4">2</text>
<text x="91.7" y="176.4">1</text>
<text x="186.7" y="176.4">1</text>
<text x="206.4" y="176.4">2</text>
<text x="72.1" y="202.8">3</text>
<text x="206.4" y="202.8">3</text>
<text x="91.7" y="206.4">4</text>
<text x="186.7" y="206.4">4</text>
<text x="72.1" y="213.4">5</text>
<text x="206.4" y="213.4">5</text>
<text x="72.1" y="224">2</text>
<text x="91.7" y="224">1</text>
<text x="186.7" y="224">1</text>
<text x="206.4" y="224">2</text>
<text x="72.1" y="248.7">3</text>
<text x="206.4" y="248.7">3</text>
<text x="91.7" y="252.2">4</text>
<text x="186.7" y="252.2">4</text>
<text x="72.1" y="259.3">5</text>
<text x="206.4" y="259.3">5</text>
<text x="72.1" y="269.9">2</text>
<text x="91.7" y="269.9">1</text>
<text x="186.7" y="269.9">1</text>
<text x="206.4" y="269.9">2</text>
<text x="72.1" y="296.3">3</text>
<text x="91.7" y="299.9">4</text>
<text x="186.7" y="299.9">4</text>
<text x="206.4" y="296.3">3</text>
<text x="72.1" y="306.9">5</text>
<text x="206.4" y="306.9">5</text>
<text x="72.1" y="317.5">2</text>
<text x="91.7" y="317.5">1</text>
<text x="186.7" y="317.5">1</text>
<text x="206.4" y="317.5">2</text>
</g>
<g font-size="2.5" fill="#000080">
<text x="105.2" y="107.6">1n</text>
<text x="105.2" y="104.6">C59</text>
<text x="122.9" y="107.6">1n</text>
<text x="122.9" y="104.6">C60</text>
<text x="143.2" y="105.7">L4</text>
<text x="164.4" y="105.7">L5</text>
<text x="143.2" y="108.7">T37-6 30T</text>
<text x="164.4" y="108.7">T37-6 30T</text>
<text x="134.6" y="119.7">C61</text>
<text x="139.3" y="115">T50-6 26T</text>
<text x="155.7" y="119.7">C62</text>
<text x="160.5" y="115">T50-6 26T</text>
<text x="176.9" y="119.7">C63</text>
<text x="117.8" y="125.9">T37-6 28T</text>
<text x="117.8" y="122.9">L6</text>
<text x="118.2" y="129.1">T50-6 24T</text>
<text x="134.4" y="126.5">1n</text>
<text x="156.6" y="126.5">1n5</text>
<text x="176.7" y="126.5">1n</text>
<text x="105.2" y="155.2">470p</text>
<text x="105.2" y="152.2">C64</text>
<text x="122.9" y="155.2">470p</text>
<text x="122.9" y="152.2">C65</text>
<text x="143.2" y="153">L7</text>
<text x="164.4" y="153.3">L8</text>
<text x="142.1" y="156.5">T37-6 18T</text>
<text x="164.4" y="156.3">T37-6 18T</text>
<text x="134.6" y="167.3">C66</text>
<text x="139.3" y="162.6">T50-6 15T</text>
<text x="155.7" y="167.3">C67</text>
<text x="160.5" y="162.6">T50-6 15T</text>
<text x="176.9" y="167.3">C68</text>
<text x="117.8" y="173.6">T37-6 18T</text>
<text x="117.8" y="170.6">L9</text>
<text x="118.2" y="176.7">T50-6 15T</text>
<text x="134.8" y="174.1">470p</text>
<text x="155.5" y="174.1">1n</text>
<text x="177.1" y="174.1">470p</text>
<text x="105.2" y="202.8">220p</text>
<text x="105.2" y="199.9">C69</text>
<text x="122.9" y="202.8">220p</text>
<text x="122.9" y="199.9">C70</text>
<text x="143.2" y="203.9">T37-6 15T</text>
<text x="143.2" y="200.9">L10</text>
<text x="164.4" y="203.9">T37-6 15T</text>
<text x="164.4" y="200.9">L11</text>
<text x="134.6" y="214.9">C71</text>
<text x="139.3" y="210.3">T50-6 13T</text>
<text x="155.7" y="214.9">C72</text>
<text x="162.3" y="210.3">T50-6 13T</text>
<text x="176.9" y="214.9">C73</text>
<text x="117.8" y="221.2">T37-6 13T</text>
<text x="117.8" y="218.2">L12</text>
<text x="134.7" y="221.7">270p</text>
<text x="155.9" y="221.7">470p</text>
<text x="177" y="221.7">270p</text>
<text x="118.2" y="224.4">T50-6 12T</text>
<text x="105.2" y="245.7">C74</text>
<text x="122.9" y="245.7">C75</text>
<text x="105.2" y="248.7">150p</text>
<text x="122.9" y="248.7">150p</text>
<text x="143.2" y="249.8">T37-6 12T</text>
<text x="143.2" y="246.8">L13</text>
<text x="164.4" y="249.8">T37-6 12T</text>
<text x="164.4" y="246.8">L14</text>
<text x="139.3" y="256.1">T50-6 11T</text>
<text x="160.5" y="256.1">T50-6 11T</text>
<text x="134.6" y="260.8">C76</text>
<text x="155.7" y="260.8">C77</text>
<text x="176.9" y="262.6">C78</text>
<text x="117.8" y="267.1">T37-6 11T</text>
<text x="117.8" y="264.1">L15</text>
<text x="134.7" y="267.6">180p</text>
<text x="155.9" y="267.6">270p</text>
<text x="177" y="269.3">180p</text>
<text x="118.2" y="270.2">T50-6 10T</text>
<text x="105.2" y="293.3">C79</text>
<text x="122.9" y="293.3">C80</text>
<text x="105.2" y="296.3">100p</text>
<text x="122.9" y="296.3">100p</text>
<text x="143.2" y="297.4">T37-6 11T</text>
<text x="143.2" y="294.4">L16</text>
<text x="164.4" y="297.4">T37-6 11T</text>
<text x="164.4" y="294.4">L17</text>
<text x="139.3" y="303.7">T50-6 9T</text>
<text x="160.5" y="303.7">T50-6 9T</text>
<text x="117.8" y="311.7">L18</text>
<text x="134.6" y="308.4">C81</text>
<text x="155.7" y="308.4">C82</text>
<text x="176.9" y="308.4">C83</text>
<text x="117.8" y="314.7">T37-6 10T</text>
<text x="118.2" y="317.9">T50-6 8T</text>
<text x="134.7" y="315.2">120p</text>
<text x="155.9" y="315.2">220p</text>
<text x="177" y="315.2">120p</text>
</g>
</svg>
